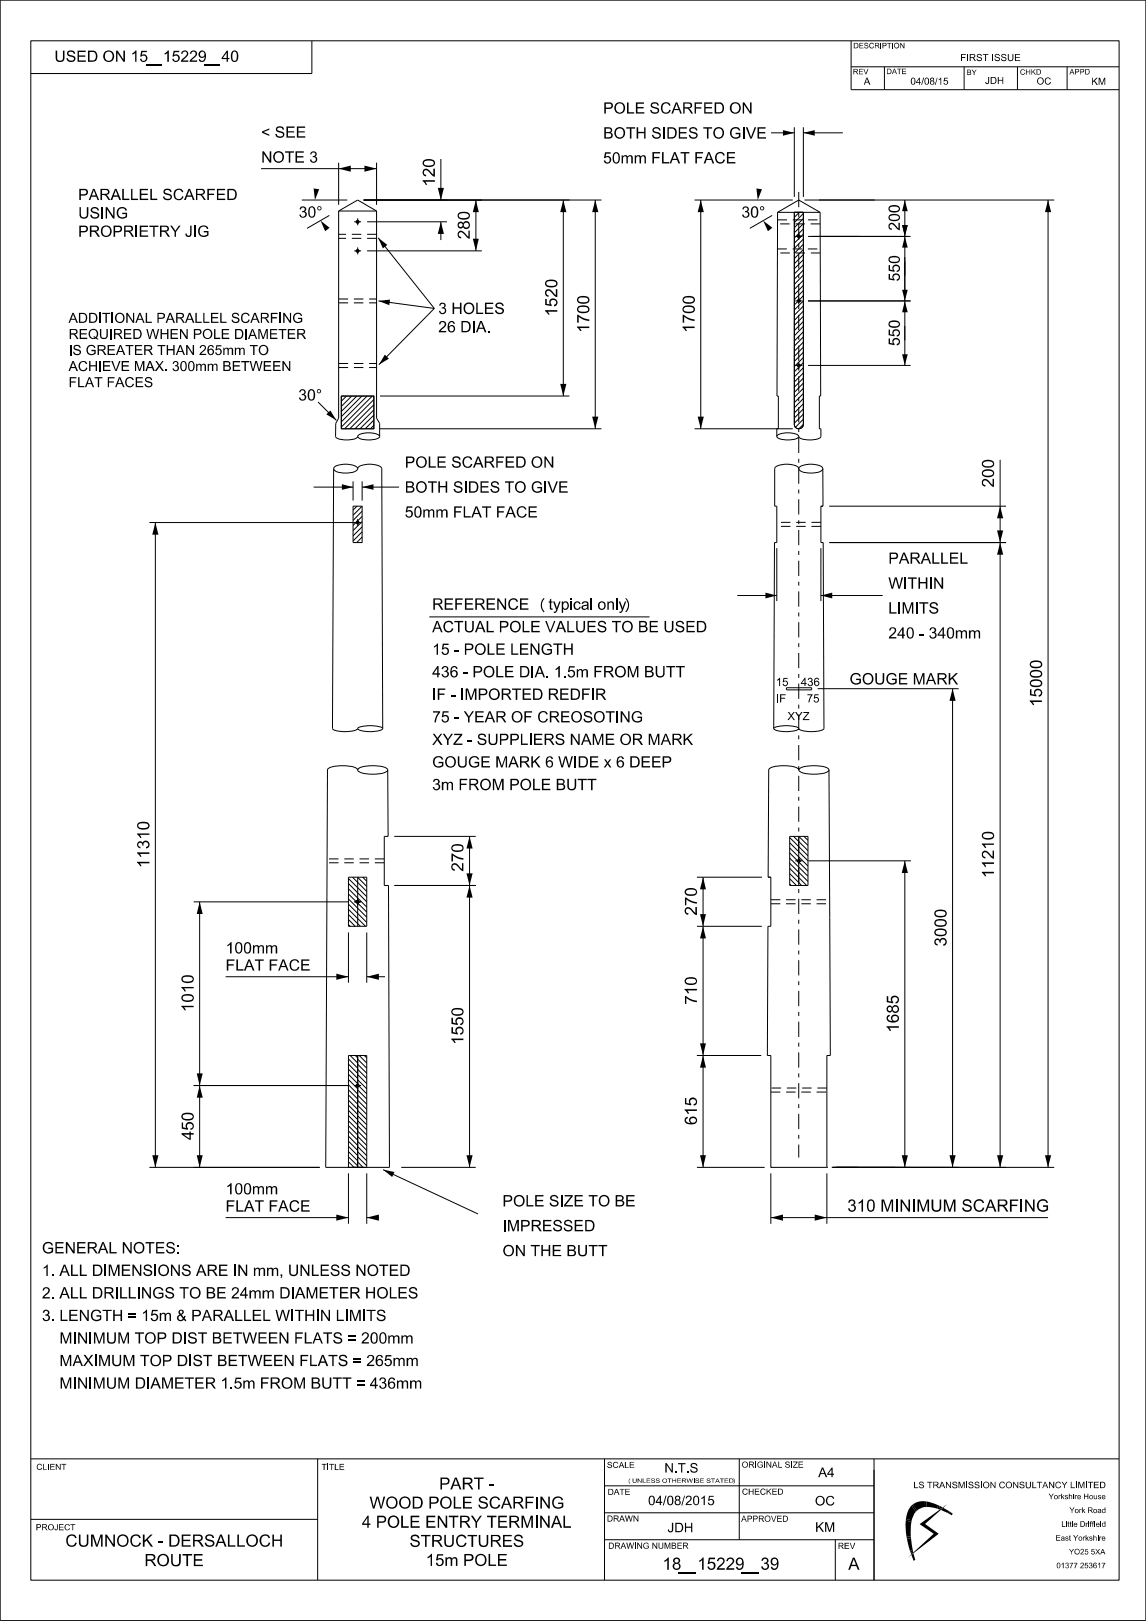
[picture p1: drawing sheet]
<svg xmlns="http://www.w3.org/2000/svg" width="210mm" height="297mm" viewBox="0 0 210 297" stroke-linecap="round" stroke-linejoin="round" font-family="sans-serif">
<g fill="none" stroke="#000" stroke-width=".18">
<path d="M0 0h210v296.9h-210zM5.6 7.5h199.5v282h-199.5zM57.1 7.5v6h-51.5M156 12.2h49.1M156 7.5v8.9h49.1M162.1 12.2v4.2M176.7 12.2v4.2M186.4 12.2v4.2M195.5 12.2v4.2M47.8 30.9h21.2M55.3 36.7h8.3M60.4 39.5l-4.1 2.3"/>
<path d="M62.1 38.7v37.9l-.6 1v2.4a2.77 2.77 0 0 0 2.4 .6l.7-.1a1.03 1.03 0 0 0 .9-.5M62.1 29.8v7.7M62.1 38.7h6.9M62.1 38.7l3.4-2 3.5 2M66.6 36.7h43.6M69 38.7v37.9l.6 1v2.4M69 29.8v7.7M80.8 29.1v7.6M87.2 36.7v9.3M103.2 36.7v35.9M109.1 36.7v41.9M127.3 36.7h18"/>
<path d="M128.4 36.7v41.9M141.3 24.3h4.3M141.5 39.5l-4.1 2.3M142.5 38.9l3.9-2.2 3.9 2.2M142.5 38.9h7.8M142.5 38.9l-.1 33.7h.2v6M145.6 38.9v38.8a.83 .83 0 0 0 .8 .9 .83 .83 0 0 0 .8-.9M145.6 38.9h1.6v38.8a.83 .83 0 0 1-.8 .9 .83 .83 0 0 1-.8-.9zM145.6 23.3v12.8M146.5 38.9l-.9 .9M147.2 24.3h7.2M147.2 23.3v12.8"/>
<path d="M147.2 38.9v38.8M147.2 39.1l-1.6 1.7M147.4 36.7h45.8M150.3 38.9l.1 33.7h-.3v6h.3v1.4a2.77 2.77 0 0 1-2.4 .6l-.7-.1a1.03 1.03 0 0 1-.9-.5M165.8 36.7v30.3M192.1 36.7v177.2M67.3 46h21M67.3 40.6h14.6M69.3 43.6l10.3 12.9M69.4 55.1l10.2 1.4M79.6 56.5l-10.2 10.3M80.8 40.6v3.4"/>
<path d="M147.2 40l-1.6 1.7M147.2 41l-1.6 1.6M147.2 41.9l-1.6 1.7M147.2 42.9l-1.6 1.7M147.2 43.8l-1.6 1.7M147.2 44.8l-1.6 1.6M147.2 45.7l-1.6 1.7M147.2 46.6l-1.6 1.7M147.2 47.6l-1.6 1.6M147.2 48.5l-1.6 1.7M147.2 49.5l-1.6 1.6M147.2 50.4l-1.6 1.7"/>
<path d="M147.2 51.4l-1.6 1.6M147.2 52.3l-1.6 1.7M147.2 53.2l-1.6 1.7M147.2 54.2l-1.6 1.7M147.2 55.1l-1.6 1.7M147.2 56.1l-1.6 1.6M147.2 57l-1.6 1.7M147.2 58l-1.6 1.6M147.2 58.9l-1.6 1.7M147.2 59.8l-1.6 1.7M148.1 43.3h18.8M148.1 55.1h18.8"/>
<path d="M58.3 73.7l3.3 3.3M62.5 72.6h6v6h-6zM62.6 72.6h.1M63.5 72.6l-1 .9M64.5 72.6l-2 1.9M65.4 72.6l-2.9 2.8M65.5 80a2.07 2.07 0 0 1 2.1-.7l1.1 .1a1.01 1.01 0 0 1 .9 .6M65.5 80a2.67 2.67 0 0 0 2.5 .6l.7-.1a1.03 1.03 0 0 0 .9-.5M66.3 72.6l-3.8 3.7M67.3 72.6l-4.8 4.7M68.2 72.6l-5.7 5.6M68.5 77.9l-.6 .7"/>
<path d="M68.5 75.1l-3.4 3.5M68.5 74.2l-4.4 4.4M68.5 77l-1.6 1.6M68.5 76.1l-2.5 2.5M68.5 73.2l-5.4 5.4M69.6 72.6h34.8M69.6 78.6h40.6M127.3 78.6h18M142.3 80a2.69 2.69 0 0 1 2.5-.7l.7 .1a.97 .97 0 0 1 .9 .6M142.3 80a2.94 2.94 0 0 0 2.8 .6l.4-.1a.99 .99 0 0 0 .9-.5M142.3 78.6v1.4M147.2 77.7l-.8 .9"/>
<path d="M147.2 60.8l-1.6 1.7M147.2 61.7l-1.6 1.7M147.2 62.7l-1.6 1.6M147.2 63.6l-1.6 1.7M147.2 64.6l-1.6 1.6M147.2 65.5l-1.6 1.7M147.2 66.4l-1.6 1.7M147.2 67.4l-1.6 1.7M147.2 68.3l-1.6 1.7M147.2 69.3l-1.6 1.6M147.2 70.2l-1.6 1.7M147.2 71.2l-1.6 1.6"/>
<path d="M147.2 72.1l-1.6 1.7M147.2 73l-1.6 1.7M147.2 74l-1.6 1.7M147.2 74.9l-1.6 1.7M147.2 75.9l-1.6 1.6M147.2 76.8l-1.6 1.7M148.1 67h18.8M27.4 95.7h37.7M28.5 95.7v118.2M57.5 89.2h7.2M61.1 85.9a2.17 2.17 0 0 1 2.2-.8l1.3 .1a1.13 1.13 0 0 1 .9 .7M61.1 85.9a1.76 1.76 0 0 0 1.8 .8l1.7-.1a1.17 1.17 0 0 0 .9-.7"/>
<path d="M61.1 85.9l-.2 47.6a4.2 4.2 0 0 0 3.2 .5l1.1-.2 .3-.3M64.7 88.2v3.5M64.7 92.7h1.7v6.7h-1.7zM65.4 92.7l-.7 .7M65.5 85.9a2.17 2.17 0 0 1 2.2-.8l1.3 .1a1.13 1.13 0 0 1 1 .7l.1 47.6M66.4 92.7l-1.7 1.7M66.4 93.7l-1.7 1.7M66.4 94.6l-1.7 1.7M66.4 95.6l-1.7 1.6M66.4 96.5l-1.7 1.7M66.4 97.4l-1.7 1.7M66.4 99.3l-.1 .1"/>
<path d="M66.4 89.2h6.7M66.4 98.4l-1 1M66.4 88.2v3.5M146.4 85.9a2.29 2.29 0 0 1 2.2-.8l1.2 .1a1.04 1.04 0 0 1 1 .7M146.4 85.9a2.11 2.11 0 0 0 2.2 .8l1.2-.1a1.08 1.08 0 0 0 1-.7M146.4 85.9a2.17 2.17 0 0 0-2.2-.8l-1.3 .1a1.13 1.13 0 0 0-.9 .7v6.8h.3v6.7h-.4l-.1 34.1M150.8 85.9v6.8h-.4v6.7h.4l.2 34.1a4.2 4.2 0 0 1-3.2 .5l-1.1-.2-.3-.3M151.9 92.7h32.5M152 99.4h32.4M183.3 84.2v129.7M78.7 113h40.3M135.1 109.1h7.2"/>
<path d="M142.3 100.4v9.7M150.4 100.4v9.7M150.4 109.1h11.3M65.5 133.5a4.4 4.4 0 0 1 3.2-.5l1.1 .2 .3 .3M65.5 133.5a4.1 4.1 0 0 0 3.2 .5l1.1-.2 .3-.3M141.8 133.5a4.4 4.4 0 0 1 3.2-.5l.3 .1a1.14 1.14 0 0 1 1.1 .4M141.8 133.5a4.1 4.1 0 0 0 3.2 .5l.3-.1a1.18 1.18 0 0 0 1.1-.4M144.1 126h4.6v.4h-4.6zM149.8 126.2h25.9M174.6 126.2v87.7M65.5 141.1a2.67 2.67 0 0 0 2.4 .7 5 5 0 0 0 3.1-.6v-.1M65.5 141.1a1.9 1.9 0 0 1 1.9-.8 5.4 5.4 0 0 1 3.6 .6v.2"/>
<path d="M65.5 141.1a2.69 2.69 0 0 0-2.3-.8 5.2 5.2 0 0 0-3.1 .6l-.4 73h11.7l-.2-51.7h-.8v-9h.7l-.1-12.1M72.2 153.2h15M86 153.2v60.7M144.7 159.1l3.1 3.1M144.7 153.2h3.4v9h-3.4zM144.7 153.5l3.4 3.3M144.7 154.4l3.4 3.3M144.7 155.4l3.4 3.3M144.7 156.3l3.4 3.3M144.7 157.2l3.4 3.3M144.7 158.2l3.4 3.3M145.4 153.2l2.7 2.7"/>
<path d="M146.4 141.1a1.9 1.9 0 0 0-1.9-.8 5.4 5.4 0 0 0-3.6 .6l-.1 19.8h.5v9h-.6l-.1 23.7h.7v20.5M146.4 141.1a2.69 2.69 0 0 1 2.3-.8 5.1 5.1 0 0 1 3.2 .6v.2M146.4 141.1a2.69 2.69 0 0 0 2.3 .7 5.1 5.1 0 0 0 3.2-.6v-.1M147.3 153.2l.8 .7M148.1 154.9l-1.7-1.7v9M148.1 157.7h18.8M151.9 141.1l.3 52.3h-.7v20.5h-10.2M165.8 157.7v56.2M35.5 165.2h28.3M36.6 165.2v48.7M41.3 179h22.6M63.9 169.4l.3 .3"/>
<path d="M63.9 166.6l3.1 3.1M63.9 167.6l2.1 2.1M63.9 168.5l1.2 1.2M63.9 160.7h3.3v9h-3.3zM63.9 170.8v9.3M63.9 161l3.3 3.3M63.9 161.9l3.3 3.3M63.9 162.8l3.3 3.4M63.9 163.8l3.3 3.3M63.9 164.7l3.3 3.4M63.9 165.7l3.3 3.3M64.6 160.7l2.6 2.6"/>
<path d="M65.5 160.7l1.7 1.7M65.5 160.7v9M66.5 160.7l.7 .8M67.2 179h3.4M67.2 170.8v9.3M72.3 162.2h14.9M127.7 160.7h11.9M127.7 169.7h11.9M128.8 160.7v53.2M144.7 160.1l2.2 2.1M144.7 162l.3 .2M144.7 161l1.2 1.2"/>
<path d="M35.5 198.9h28.3M63.9 194l1.7 1.8M63.9 195l1.7 1.7M63.9 195.9l1.7 1.7M63.9 196.8l1.7 1.8M63.9 197.8l1.7 1.7M63.9 198.8l1.7 1.7M63.9 199.7l1.7 1.7M64.2 193.4l1.4 1.4M65.1 193.4l.5 .5M65.5 194l1.7 1.7M65.5 194.9l1.7 1.7"/>
<path d="M65.5 195.9l1.7 1.7M65.5 196.8l1.7 1.7M65.5 197.8l1.7 1.7M65.5 198.7l1.7 1.7M65.5 199.6l1.7 1.8M65.5 193.4v20.5M65.8 193.4l1.4 1.4M66.7 193.4l.5 .4M127.7 193.4h11.8M27.4 213.9h31.2M63.9 212.9l1 1M63.9 213.8v.1"/>
<path d="M63.9 213.9v-20.5h3.3v20.5M63.9 215v9.2M63.9 200.6l1.7 1.8M63.9 201.6l1.7 1.7M63.9 202.5l1.7 1.7M63.9 203.4l1.7 1.8M63.9 204.4l1.7 1.7M63.9 205.3l1.7 1.8M63.9 206.3l1.7 1.7M63.9 207.2l1.7 1.8M63.9 208.2l1.7 1.7M63.9 209.1l1.7 1.7"/>
<path d="M63.9 210l1.7 1.8M63.9 211l1.7 1.7M63.9 211.9l1.7 1.7M65.5 200.6l1.7 1.7M65.5 201.5l1.7 1.8M65.5 202.5l1.7 1.7M65.5 203.4l1.7 1.7M65.5 204.4l1.7 1.7M65.5 205.3l1.7 1.7M65.5 206.2l1.7 1.8M65.5 207.2l1.7 1.7M65.5 208.1l1.7 1.8"/>
<path d="M65.5 209.1l1.7 1.7M65.5 210l1.7 1.7M65.5 211l1.7 1.7M65.5 211.9l1.7 1.7M65.5 212.8l1 1.1M65.5 213.8l.1 .1M67.2 215v9.2M70.2 214.3l17.4 8.1M73.5 213.9h13.7M127.7 213.9h12.4M141.2 213.9h.1M141.3 215v9.2"/>
<path d="M151.5 215v9.2M151.5 213.9h.1M152.4 213.9h40.8M41.3 223.1h22.6M67.2 223.1h2.2M141.3 223.1h50.8M5.6 267.3h199.5M5.6 278.4h52.6M58.2 267.3v22.2M110.8 277.2h49.4M110.8 272.2h49.4M110.8 267.3v22.2"/>
<path d="M135.5 267.3v14.8M160.2 267.3v22.2M110.8 282.1h49.4M153.1 282.1v7.4"/>
</g>
<g fill="#000">
<path d="M57.5 34.5l1 .2-.8 2zM62.1 30.9l2.2-.6v1.2zM66.8 30.3l2.2 .6-2.2 .6zM80.2 34.4h1.2l-.6 2.3zM87.2 36.7l.5 2.2h-1.1zM103.2 36.7l.6 2.2h-1.1zM109.1 36.7l.5 2.2h-1.1zM128.4 36.7l.6 2.2h-1.2zM138.6 34.5l1 .2-.7 2zM143.5 23.8l2.1 .5-2.1 .6zM147.2 24.3l2.1-.5v1.1zM165.8 36.7l.5 2h-1z"/>
<path d="M192.1 36.7l.5 2.2h-1.1zM58.7 40.4l1.7 1.3-.8 .7zM69.3 43.6l1.7 1.3-.8 .6zM69.4 55.1l2.1-.2-.2 1zM80.8 40.6l.6 2.3h-1.2zM86.6 43.7h1.1l-.5 2.3zM139.8 40.4l1.7 1.3-.8 .7zM165.3 41.2h1l-.5 2.1zM165.3 53.1h1l-.5 2zM165.8 43.3l.5 2.1h-1zM165.8 55.1l.5 2.1h-1zM59.8 75.9l.7-.7 1.1 1.8z"/>
<path d="M70.5 65l.8 .7-1.9 1.1zM102.7 70.3h1.1l-.6 2.3zM108.5 76.3h1.1l-.5 2.3zM127.8 76.3h1.2l-.6 2.3zM165.3 64.9h1l-.5 2.1zM28.5 95.7l.5 2.3h-1.1zM62.7 88.7l2 .5-2 .5zM66.4 89.2l2-.5v1zM183.3 92.7l.5 2.3h-1.1zM182.7 97.2h1.1l-.5 2.2zM140.3 108.6l2 .5-2 .5zM150.4 109.1l2.1-.5v1z"/>
<path d="M183.3 99.4l.5 2.2h-1.1zM174.6 126.2l.5 2.2h-1.1zM86 153.2l.6 2.3h-1.1zM165.8 157.7l.6 2.2h-1.2zM36.6 165.2l.5 2.3h-1zM61.6 178.4l2.3 .6-2.3 .5zM67.2 179l2.2-.6v1.1zM86 162.2l.6 2.3h-1.1zM85.5 160h1.1l-.6 2.2zM128.8 160.7l.6 2.2h-1.1zM128.8 169.7l.6 2.2h-1.1zM128.3 167.5h1.1l-.6 2.2z"/>
<path d="M36.1 196.7h1l-.5 2.2zM128.8 193.4l.6 2.2h-1.1zM128.3 191.2h1.1l-.6 2.2zM27.9 211.7h1.1l-.5 2.2zM36.6 198.9l.5 2.2h-1zM36.1 211.7h1l-.5 2.2zM70.2 214.3l2.1 .4-.4 .9zM85.5 211.7h1.1l-.6 2.2zM128.3 211.7h1.1l-.6 2.2zM165.2 211.7h1.2l-.6 2.2zM174 211.7h1.1l-.5 2.2zM182.7 211.7h1.1l-.5 2.2z"/>
<path d="M191.5 211.7h1.1l-.5 2.2zM61.6 222.5l2.3 .6-2.3 .6zM67.2 223.1l2.2-.6v1.2zM141.3 223.1l2.2-.6v1.2zM149.3 222.5l2.2 .6-2.2 .6zM166 278.6l.9 .2zM166.9 278.8l.1 .1z"/>
<path d="M158.5 7.9h.4l.2 .1-.1 .1a.22 .22 0 0 0-.3-.2 .22 .22 0 0 0-.1 .3 .37 .37 0 0 1 .5 .2 .37 .37 0 0 1-.1 .5 .37 .37 0 0 1-.5-.1l-.1-.3a.39 .39 0 0 0 .6 .1v-.1a.49 .49 0 0 1-.5-.6z" fill-rule="evenodd"/>
<path d="M159.4 8l.5-.1 .3 .2h-.2a.35 .35 0 0 0-.5 0 .35 .35 0 0 0 0 .5 .35 .35 0 0 0 .5 0v-.1h.2a.49 .49 0 0 1-.8 .3 .49 .49 0 0 1 0-.8z" fill-rule="evenodd"/>
<path d="M163.8 8.3a.51 .51 0 0 0 1 0 .51 .51 0 0 0-1 0zM163.9 8.4a.4 .4 0 0 1 .8 0 .4 .4 0 0 1-.8 0z" fill-rule="evenodd"/>
<path d="M55.1 37.9a.56 .56 0 0 1 .8 0 .56 .56 0 0 1-.1 .9 .64 .64 0 0 1 .1 1 .64 .64 0 0 1-1-.3v-.2h.2a.42 .42 0 0 0 .5 .4 .42 .42 0 0 0 .3-.5 .42 .42 0 0 0-.5-.3v-.2a.36 .36 0 0 0 .4-.3 .36 .36 0 0 0-.3-.4 .36 .36 0 0 0-.4 .4l-.2-.1z" fill-rule="evenodd"/>
<path d="M56.8 37.9a1.44 1.44 0 0 0 .2 2h.1a1.09 1.09 0 0 0 .6-1.6l-.1-.2a.56 .56 0 0 0-.8-.2zM57 38a.58 .58 0 0 1 .6 .8v.3a.45 .45 0 0 1-.5 .6 .45 .45 0 0 1-.4-.7l.1-.6z" fill-rule="evenodd"/>
<path d="M58.1 38.2a.4 .4 0 0 0 .8 0 .4 .4 0 0 0-.8 0zM58.3 38.2a.25 .25 0 0 1 .5 0 .25 .25 0 0 1-.5 0z" fill-rule="evenodd"/>
<path d="M136.2 37.9a.55 .55 0 0 1 .9 .1 .55 .55 0 0 1-.2 .8 .64 .64 0 0 1 .1 1.1 .64 .64 0 0 1-1-.6h.2a.42 .42 0 0 0 .5 .4 .42 .42 0 0 0 .4-.5 .42 .42 0 0 0-.6-.3v-.2a.36 .36 0 0 0 .5-.3 .36 .36 0 0 0-.4-.4 .36 .36 0 0 0-.3 .4l-.3-.1z" fill-rule="evenodd"/>
<path d="M137.9 37.9a1.4 1.4 0 0 0 .2 2h.2a1.09 1.09 0 0 0 .6-1.6 .6 .6 0 0 0-1-.4zM138.1 38a.55 .55 0 0 1 .5 .3 .55 .55 0 0 1 .1 .5v.3a.44 .44 0 0 1-.5 .6 .44 .44 0 0 1-.3-.7v-.6z" fill-rule="evenodd"/>
<path d="M139.3 38.2a.38 .38 0 0 0 .7 0 .38 .38 0 0 0-.7 0zM139.4 38.2a.25 .25 0 0 1 .5 0 .25 .25 0 0 1-.5 0z" fill-rule="evenodd"/>
<path d="M99.6 109.6l.2 .1a1.62 1.62 0 0 0 0 2.3l-.2 .2a1.87 1.87 0 0 1 0-2.6z" fill-rule="evenodd"/>
<path d="M114.6 109.7l.1-.1a1.79 1.79 0 0 1 0 2.6l-.1-.2a1.66 1.66 0 0 0 0-2.3z" fill-rule="evenodd"/>
<path d="M6.9 268.4l.5-.2 .3 .3-.2 .1a.35 .35 0 0 0-.4-.3 .35 .35 0 0 0-.2 .4l.2 .5h.3l.2-.3 .1 .1a.54 .54 0 0 1-.8 .2 .54 .54 0 0 1 0-.8z" fill-rule="evenodd"/>
<path d="M110.7 277.1l.1 .1z" fill-rule="evenodd"/>
<path d="M115.4 270.9l-.1 .5 .2 .4a.55 .55 0 0 1-.1-.9z" fill-rule="evenodd"/>
<path d="M134.4 270.9a.54 .54 0 0 1 0 .9l.2-.4z" fill-rule="evenodd"/>
<path d="M140.1 278.2a.57 .57 0 0 0 1.1 0 .57 .57 0 0 0-1.1 0zM140.2 278.3a.45 .45 0 0 1 .9 0 .45 .45 0 0 1-.9 0z" fill-rule="evenodd"/>
<path d="M166 278.3l1.1 .2-.1 .4-1-.3z" fill-rule="evenodd"/>
<path d="M167 275.8l.8 1.2-.4 .7-.3 .8-1.1-.2 .1-.6a3.7 3.7 0 0 1 .9-1.9z" fill-rule="evenodd"/>
<path d="M167 275.8l.3-.1 .7 1.1-.2 .2z" fill-rule="evenodd"/>
<path d="M167.3 275.7a2.83 2.83 0 0 1 2.2-.6v1l-.8 .2-.7 .5z" fill-rule="evenodd"/>
<path d="M169.5 275.1h.3v1h-.3z" fill-rule="evenodd"/>
<path d="M169.8 275.1l2.1 .7-.1 .6-2-.3z" fill-rule="evenodd"/>
<path d="M171.9 275.8l.3 .1-.2 .6-.2-.1z" fill-rule="evenodd"/>
<path d="M172.2 275.9l.5 .3-.5 .4-.2-.1z" fill-rule="evenodd"/>
<path d="M172.4 276.6l.4-.3 1 .5-.2 .4z" fill-rule="evenodd"/>
<path d="M173.8 276.8l.2 .2-.2 .3-.2-.1z" fill-rule="evenodd"/>
<path d="M168.5 279.3l5.1-3.7-4.1 3.6 2.5 1.8-5.7 4.4 4.8-4.4z" fill-rule="evenodd"/>
<path d="M174 277l.6 .3-.2 .3-.6-.3z" fill-rule="evenodd"/>
<path d="M166.1 281.6l.8-.1v.3l-.7 .1z" fill-rule="evenodd"/>
<path d="M166.8 284.2l.5-.2v.3l-.4 .2z" fill-rule="evenodd"/>
<path d="M166 278.6l1 .3-.1 2.6-.8 .1-.2-1.6z" fill-rule="evenodd"/>
<path d="M166.2 281.9l.7-.1 .4 2.2-.5 .2z" fill-rule="evenodd"/>
<path d="M166.9 284.5l.4-.2 .1 .1-.4 .4z" fill-rule="evenodd"/>
<path d="M167 284.9l.4-.3 .3 1.1-.3 .3z" fill-rule="evenodd"/>
<circle cx="65.5" cy="40.6" r=".37"/>
<circle cx="65.5" cy="46" r=".37"/>
<circle cx="146.4" cy="55.1" r=".36"/>
<circle cx="146.4" cy="43.3" r=".37"/>
<circle cx="146.4" cy="67" r=".37"/>
<circle cx="65.5" cy="95.7" r=".37"/>
<circle cx="146.4" cy="157.7" r=".37"/>
<circle cx="65.5" cy="165.2" r=".37"/>
<circle cx="65.5" cy="198.9" r=".37"/>
</g>
<g fill="none" stroke="#000" stroke-width=".18" stroke-dasharray="1.7 1.1" stroke-linecap="butt">
<path d="M62.1 54.8h6.9M62.1 55.5h6.9M69 42.9h-6.9M69 43.7h-6.9M142.5 45.6h7.8M142.5 40.3h7.8M150.3 41h-7.8M150.3 46.4h-7.8M62.1 66.6h6.9M62.1 67.3h6.9M150.4 95.7h-8.1M150.4 96.4h-8.1"/>
<path d="M70.4 157.4h-10.5M70.4 158.1h-10.5M141.3 164.8h10.7M141.3 165.6h10.7M151.5 199.4h-10.2M141.3 200.1h10.2"/>
</g>
<g fill="none" stroke="#000" stroke-width=".18" stroke-dasharray="4.2 1.4" stroke-linecap="butt">
<path d="M64.9 46h1.3M64.9 40.6h1.3M65.5 45.3v1.3M65.5 40v1.3M146.4 54.5v1.3M146.4 42.7v1.3M147 55.1h-1.3M147 43.3h-1.3M146.4 66.3v1.3M147 67h-1.3M64.9 95.7h1.3M65.5 95.1v1.3"/>
<path d="M146.4 157.1v1.3M147 157.7h-1.3M65.5 164.6v1.3M66.2 165.2h-1.3M65.5 198.3v1.2M66.2 198.9h-1.3"/>
</g>
<path d="M146.4 35.2v176.9" fill="none" stroke="#000" stroke-width=".18" stroke-dasharray="2.8 1.1 .7 1.1" stroke-linecap="butt"/>
<g font-size="2.2">
<text x="79.7" y="34.2" transform="rotate(-90 79.7 34.2)">120</text>
<text x="86.1" y="43.8" transform="rotate(-90 86.1 43.8)">280</text>
<text x="102.1" y="58" transform="rotate(-90 102.1 58)">1520</text>
<text x="108" y="61" transform="rotate(-90 108 61)">1700</text>
<text x="127.3" y="61" transform="rotate(-90 127.3 61)">1700</text>
<text x="182.1" y="89.3" transform="rotate(-90 182.1 89.3)">200</text>
<text x="190.9" y="129.5" transform="rotate(-90 190.9 129.5)">15000</text>
<text x="27.4" y="159.1" transform="rotate(-90 27.4 159.1)">11310</text>
<text x="84.9" y="159.7" transform="rotate(-90 84.9 159.7)">270</text>
<text x="182.1" y="160.9" transform="rotate(-90 182.1 160.9)">11210</text>
<text x="127.7" y="167.8" transform="rotate(-90 127.7 167.8)">270</text>
<text x="173.4" y="173.4" transform="rotate(-90 173.4 173.4)">3000</text>
<text x="35.5" y="185.4" transform="rotate(-90 35.5 185.4)">1010</text>
<text x="127.7" y="184.1" transform="rotate(-90 127.7 184.1)">710</text>
<text x="84.9" y="191.4" transform="rotate(-90 84.9 191.4)">1550</text>
<text x="164.7" y="189.2" transform="rotate(-90 164.7 189.2)">1685</text>
<text x="35.5" y="208.9" transform="rotate(-90 35.5 208.9)">450</text>
<text x="127.7" y="206.2" transform="rotate(-90 127.7 206.2)">615</text>
<text x="155.3" y="222">310 MINIMUM SCARFING</text>
<text x="80.5" y="272.9">PART -</text>
<text x="66.3" y="279.9">4 POLE ENTRY TERMINAL</text>
<text x="67.7" y="276.4">WOOD POLE SCARFING</text>
<text x="12" y="283.4">CUMNOCK - DERSALLOCH</text>
<text x="26.4" y="287">ROUTE</text>
<text x="75" y="283.4">STRUCTURES</text>
<text x="78" y="286.9">15m POLE</text>
<text x="121.4" y="287.6">18_15229_39</text>
<text x="155.4" y="287.6">A</text>
</g>
<g font-size="2.1">
<text x="10" y="11.3">USED ON 15_15229_40</text>
<text x="110.5" y="20.8">POLE SCARFED ON</text>
<text x="47.8" y="29.8">NOTE 3</text>
<text x="47.8" y="25.2">&lt; SEE</text>
<text x="110.5" y="29.9">50mm FLAT FACE</text>
<text x="110.5" y="25.4">BOTH SIDES TO GIVE</text>
<text x="14.3" y="40">USING</text>
<text x="14.3" y="36.7">PARALLEL SCARFED</text>
<text x="14.3" y="43.4">PROPRIETRY JIG</text>
<text x="164.9" y="42.3" transform="rotate(-90 164.9 42.3)">200</text>
<text x="164.9" y="51.6" transform="rotate(-90 164.9 51.6)">550</text>
<text x="80.3" y="57.5">3 HOLES</text>
<text x="80.3" y="60.9">26 DIA.</text>
<text x="164.9" y="63.4" transform="rotate(-90 164.9 63.4)">550</text>
<text x="54.7" y="73.4">30°</text>
<text x="74.2" y="85.7">POLE SCARFED ON</text>
<text x="74.2" y="94.8">50mm FLAT FACE</text>
<text x="74.2" y="90.3">BOTH SIDES TO GIVE</text>
<text x="162.8" y="107.9">WITHIN</text>
<text x="162.8" y="103.3">PARALLEL</text>
<text x="79.2" y="111.7">REFERENCE (typical only)</text>
<text x="162.8" y="112.4">LIMITS</text>
<text x="79.2" y="120">15 - POLE LENGTH</text>
<text x="79.2" y="115.8">ACTUAL POLE VALUES TO BE USED</text>
<text x="162.8" y="117">240 - 340mm</text>
<text x="79.2" y="124.1">436 - POLE DIA. 1.5m FROM BUTT</text>
<text x="155.7" y="125.4">GOUGE MARK</text>
<text x="79.2" y="128.2">IF - IMPORTED REDFIR</text>
<text x="79.2" y="136.5">XYZ - SUPPLIERS NAME OR MARK</text>
<text x="79.2" y="132.4">75 - YEAR OF CREOSOTING</text>
<text x="79.2" y="140.6">GOUGE MARK 6 WIDE x 6 DEEP</text>
<text x="79.2" y="144.8">3m FROM POLE BUTT</text>
<text x="41.3" y="177.8">FLAT FACE</text>
<text x="41.3" y="174.7">100mm</text>
<text x="41.3" y="222">FLAT FACE</text>
<text x="41.3" y="218.8">100mm</text>
<text x="92.1" y="221">POLE SIZE TO BE</text>
<text x="92.1" y="225.6">IMPRESSED</text>
<text x="7.7" y="229.6">GENERAL NOTES:</text>
<text x="7.7" y="233.8">1. ALL DIMENSIONS ARE IN mm, UNLESS NOTED</text>
<text x="92.1" y="230.2">ON THE BUTT</text>
<text x="7.7" y="237.9">2. ALL DRILLINGS TO BE 24mm DIAMETER HOLES</text>
<text x="7.7" y="242">3. LENGTH = 15m &amp; PARALLEL WITHIN LIMITS</text>
<text x="10.6" y="250.3">MAXIMUM TOP DIST BETWEEN FLATS = 265mm</text>
<text x="10.7" y="246.2">MINIMUM TOP DIST BETWEEN FLATS = 200mm</text>
<text x="10.6" y="254.4">MINIMUM DIAMETER 1.5m FROM BUTT = 436mm</text>
</g>
<g font-size="1.8">
<text x="12.6" y="59.2">ADDITIONAL PARALLEL SCARFING</text>
<text x="12.6" y="65">IS GREATER THAN 265mm TO</text>
<text x="12.6" y="62.1">REQUIRED WHEN POLE DIAMETER</text>
<text x="12.6" y="70.9">FLAT FACES</text>
<text x="12.6" y="68">ACHIEVE MAX. 300mm BETWEEN</text>
</g>
<g font-size="1.7">
<text x="121.7" y="269.8">N.T.S</text>
<text x="118.8" y="275.8">04/08/2015</text>
<text x="149.3" y="275.8">OC</text>
<text x="149.9" y="270.6">A4</text>
<text x="122.3" y="280.7">JDH</text>
<text x="149.4" y="280.7">KM</text>
</g>
<g font-size="1.5">
<text x="142.2" y="125.7">15</text>
<text x="146.7" y="125.7">436</text>
<text x="142.2" y="128.7">IF</text>
<text x="144.3" y="131.9">XYZ</text>
<text x="147.8" y="128.7">75</text>
</g>
<g font-size="1.3">
<text x="176" y="11.2">FIRST ISSUE</text>
<text x="158.3" y="15.5">A</text>
<text x="166.8" y="15.5">04/08/15</text>
<text x="180.5" y="15.4">JDH</text>
<text x="190" y="15.5">OC</text>
<text x="200" y="15.5">KM</text>
</g>
<text font-size="1.2" x="167.4" y="272.7">LS TRANSMISSION CONSULTANCY LIMITED</text>
<g font-size="1.1">
<text x="6.7" y="269.3">CLIENT</text>
<text x="58.9" y="269.3">TITLE</text>
<text x="111.2" y="269">SCALE</text>
<text x="135.9" y="268.9">ORIGINAL SIZE</text>
<text x="111.3" y="273.9">DATE</text>
<text x="136" y="273.9">CHECKED</text>
<text x="6.6" y="280.4">PROJECT</text>
<text x="111.2" y="278.8">DRAWN</text>
<text x="135.8" y="278.8">APPROVED</text>
<text x="111.5" y="283.8">DRAWING NUMBER</text>
<text x="153.5" y="283.8">REV</text>
</g>
<g font-size="1">
<text x="156.4" y="8.9">DESCRIPTION</text>
<text x="156.3" y="13.6">REV</text>
<text x="162.4" y="13.6">DATE</text>
<text x="177.1" y="13.7">BY</text>
<text x="186.9" y="13.7">CHKD</text>
<text x="196" y="13.7">APPD</text>
<text x="192.2" y="274.7">Yorkshire House</text>
<text x="194.5" y="279.7">Little Driffield</text>
<text x="196" y="277.2">York Road</text>
<text x="193.4" y="282.3">East Yorkshire</text>
<text x="193.6" y="287.3">01377 253617</text>
<text x="195.9" y="284.8">YO25 5XA</text>
</g>
<text font-size=".8" x="114.6" y="271.7">(UNLESS OTHERWISE STATED)</text>
</svg>
